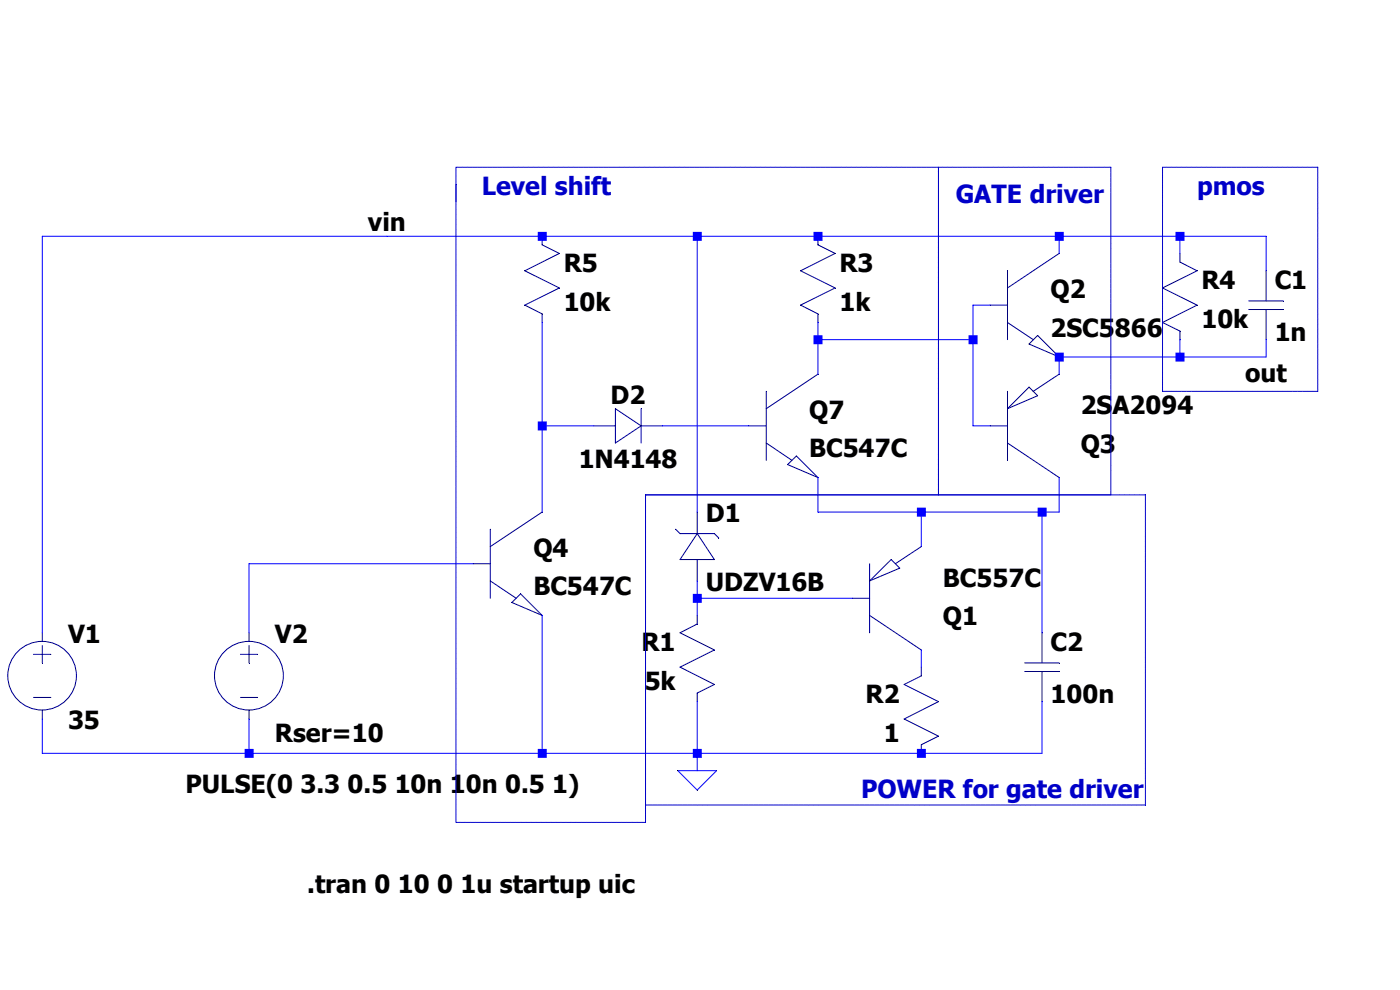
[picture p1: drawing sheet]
<svg xmlns="http://www.w3.org/2000/svg" width="297mm" height="210mm" viewBox="0 0 297 210" stroke-linecap="round" stroke-linejoin="round" font-family="sans-serif">
<path d="M190.9 120.5l-6.4 2.7" fill="none" stroke="#00007f" stroke-width=".21"/>
<path d="M189.1 118.7l1.8 1.8" fill="none" stroke="#00007f" stroke-width=".21"/>
<path d="M189.1 118.7l-4.6 4.5" fill="none" stroke="#00007f" stroke-width=".21"/>
<path d="M195.5 116l-5.6 3.6" fill="none" stroke="#00007f" stroke-width=".21"/>
<path d="M184.5 119.6v14.6" fill="none" stroke="#00007f" stroke-width=".21"/>
<path d="M184.5 130.6l11 7.3" fill="none" stroke="#00007f" stroke-width=".21"/>
<path d="M180.8 126.9h3.7" fill="none" stroke="#00007f" stroke-width=".21"/>
<path d="M143.3 112.3l1 .9" fill="none" stroke="#00007f" stroke-width=".21"/>
<path d="M151.6 113.2l.9 .9" fill="none" stroke="#00007f" stroke-width=".21"/>
<path d="M144.3 113.2h7.3" fill="none" stroke="#00007f" stroke-width=".21"/>
<path d="M144.3 118.7h7.3" fill="none" stroke="#00007f" stroke-width=".21"/>
<path d="M147.9 113.2l3.7 5.5" fill="none" stroke="#00007f" stroke-width=".21"/>
<path d="M147.9 113.2l-3.6 5.5" fill="none" stroke="#00007f" stroke-width=".21"/>
<path d="M147.9 118.7v4.5" fill="none" stroke="#00007f" stroke-width=".21"/>
<path d="M147.9 108.6v4.6" fill="none" stroke="#00007f" stroke-width=".21"/>
<path d="M147.9 147v1.8" fill="none" stroke="#00007f" stroke-width=".21"/>
<path d="M151.6 145.2l-3.7 1.8" fill="none" stroke="#00007f" stroke-width=".21"/>
<path d="M144.3 141.5l7.3 3.7" fill="none" stroke="#00007f" stroke-width=".21"/>
<path d="M151.6 137.9l-7.3 3.6" fill="none" stroke="#00007f" stroke-width=".21"/>
<path d="M144.3 134.2l7.3 3.7" fill="none" stroke="#00007f" stroke-width=".21"/>
<path d="M147.9 130.6v1.8" fill="none" stroke="#00007f" stroke-width=".21"/>
<path d="M147.9 132.4l-3.6 1.8" fill="none" stroke="#00007f" stroke-width=".21"/>
<path d="M195.5 158v1.8" fill="none" stroke="#00007f" stroke-width=".21"/>
<path d="M199.1 156.2l-3.6 1.8" fill="none" stroke="#00007f" stroke-width=".21"/>
<path d="M191.8 152.5l7.3 3.7" fill="none" stroke="#00007f" stroke-width=".21"/>
<path d="M199.1 148.8l-7.3 3.7" fill="none" stroke="#00007f" stroke-width=".21"/>
<path d="M191.8 145.2l7.3 3.6" fill="none" stroke="#00007f" stroke-width=".21"/>
<path d="M195.5 141.5v1.9" fill="none" stroke="#00007f" stroke-width=".21"/>
<path d="M195.5 143.4l-3.7 1.8" fill="none" stroke="#00007f" stroke-width=".21"/>
<path d="M7.1 138.8h3.7" fill="none" stroke="#00007f" stroke-width=".21"/>
<path d="M7.1 148h3.7" fill="none" stroke="#00007f" stroke-width=".21"/>
<path d="M9 136.9v3.7" fill="none" stroke="#00007f" stroke-width=".21"/>
<path d="M9 150.7v1.8" fill="none" stroke="#00007f" stroke-width=".21"/>
<path d="M9 134.2v1.9" fill="none" stroke="#00007f" stroke-width=".21"/>
<g fill="none" stroke="#00007f" stroke-width=".21">
<path d="M220.1 71.2l-1.8 1.8"/>
<circle cx="8.9" cy="143.3" r="7.3"/>
</g>
<path d="M220.1 71.2l4.6 4.5" fill="none" stroke="#00007f" stroke-width=".21"/>
<path d="M218.3 73l6.4 2.7" fill="none" stroke="#00007f" stroke-width=".21"/>
<path d="M213.7 68.4l5.5 3.7" fill="none" stroke="#00007f" stroke-width=".21"/>
<path d="M213.7 57.4v14.7" fill="none" stroke="#00007f" stroke-width=".21"/>
<path d="M224.7 53.8l-11 7.3" fill="none" stroke="#00007f" stroke-width=".21"/>
<path d="M210.1 64.7h3.6" fill="none" stroke="#00007f" stroke-width=".21"/>
<path d="M220.1 83.9l-6.4 2.8" fill="none" stroke="#00007f" stroke-width=".21"/>
<path d="M218.3 82.1l1.8 1.8" fill="none" stroke="#00007f" stroke-width=".21"/>
<path d="M218.3 82.1l-4.6 4.6" fill="none" stroke="#00007f" stroke-width=".21"/>
<path d="M224.7 79.4l-5.5 3.6" fill="none" stroke="#00007f" stroke-width=".21"/>
<path d="M213.7 83v14.7" fill="none" stroke="#00007f" stroke-width=".21"/>
<path d="M213.7 94l11 7.3" fill="none" stroke="#00007f" stroke-width=".21"/>
<path d="M210.1 90.3h3.6" fill="none" stroke="#00007f" stroke-width=".21"/>
<path d="M51 138.8h3.7" fill="none" stroke="#00007f" stroke-width=".21"/>
<path d="M51 148h3.7" fill="none" stroke="#00007f" stroke-width=".21"/>
<path d="M52.8 136.9v3.7" fill="none" stroke="#00007f" stroke-width=".21"/>
<path d="M52.8 150.7v1.8" fill="none" stroke="#00007f" stroke-width=".21"/>
<path d="M52.8 134.2v1.9" fill="none" stroke="#00007f" stroke-width=".21"/>
<g fill="none" stroke="#00007f" stroke-width=".21">
<path d="M173.5 66.6v1.8"/>
<circle cx="52.8" cy="143.3" r="7.3"/>
</g>
<path d="M169.8 64.7l3.7 1.9" fill="none" stroke="#00007f" stroke-width=".21"/>
<path d="M177.2 61.1l-7.4 3.6" fill="none" stroke="#00007f" stroke-width=".21"/>
<path d="M169.8 57.4l7.4 3.7" fill="none" stroke="#00007f" stroke-width=".21"/>
<path d="M177.2 53.8l-7.4 3.6" fill="none" stroke="#00007f" stroke-width=".21"/>
<path d="M173.5 50.1v1.8" fill="none" stroke="#00007f" stroke-width=".21"/>
<path d="M173.5 51.9l3.7 1.9" fill="none" stroke="#00007f" stroke-width=".21"/>
<path d="M250.3 70.2v1.9" fill="none" stroke="#00007f" stroke-width=".21"/>
<path d="M246.6 68.4l3.7 1.8" fill="none" stroke="#00007f" stroke-width=".21"/>
<path d="M254 64.7l-7.4 3.7" fill="none" stroke="#00007f" stroke-width=".21"/>
<path d="M246.6 61.1l7.4 3.6" fill="none" stroke="#00007f" stroke-width=".21"/>
<path d="M254 57.4l-7.4 3.7" fill="none" stroke="#00007f" stroke-width=".21"/>
<path d="M250.3 53.8v1.8" fill="none" stroke="#00007f" stroke-width=".21"/>
<path d="M250.3 55.6l3.7 1.8" fill="none" stroke="#00007f" stroke-width=".21"/>
<path d="M169 96.7l-1.9 1.9" fill="none" stroke="#00007f" stroke-width=".21"/>
<path d="M169 96.7l4.5 4.6" fill="none" stroke="#00007f" stroke-width=".21"/>
<path d="M167.1 98.6l6.4 2.7" fill="none" stroke="#00007f" stroke-width=".21"/>
<path d="M162.6 94l5.4 3.7" fill="none" stroke="#00007f" stroke-width=".21"/>
<path d="M162.6 83v14.7" fill="none" stroke="#00007f" stroke-width=".21"/>
<path d="M173.5 79.4l-10.9 7.3" fill="none" stroke="#00007f" stroke-width=".21"/>
<path d="M158.9 90.3h3.7" fill="none" stroke="#00007f" stroke-width=".21"/>
<path d="M115 66.6v1.8" fill="none" stroke="#00007f" stroke-width=".21"/>
<path d="M111.3 64.7l3.7 1.9" fill="none" stroke="#00007f" stroke-width=".21"/>
<path d="M118.7 61.1l-7.4 3.6" fill="none" stroke="#00007f" stroke-width=".21"/>
<path d="M111.3 57.4l7.4 3.7" fill="none" stroke="#00007f" stroke-width=".21"/>
<path d="M118.7 53.8l-7.4 3.6" fill="none" stroke="#00007f" stroke-width=".21"/>
<path d="M115 50.1v1.8" fill="none" stroke="#00007f" stroke-width=".21"/>
<path d="M115 51.9l3.7 1.9" fill="none" stroke="#00007f" stroke-width=".21"/>
<path d="M110.4 126l-1.8 1.8" fill="none" stroke="#00007f" stroke-width=".21"/>
<path d="M110.4 126l4.6 4.6" fill="none" stroke="#00007f" stroke-width=".21"/>
<path d="M108.6 127.8l6.4 2.8" fill="none" stroke="#00007f" stroke-width=".21"/>
<path d="M104 123.2l5.5 3.7" fill="none" stroke="#00007f" stroke-width=".21"/>
<path d="M104 112.3v14.6" fill="none" stroke="#00007f" stroke-width=".21"/>
<path d="M115 108.6l-11 7.4" fill="none" stroke="#00007f" stroke-width=".21"/>
<path d="M100.4 119.6h3.6" fill="none" stroke="#00007f" stroke-width=".21"/>
<path d="M268.6 65.7v6.4" fill="none" stroke="#00007f" stroke-width=".21"/>
<path d="M268.6 57.4v6.4" fill="none" stroke="#00007f" stroke-width=".21"/>
<path d="M264.9 63.8h7.3" fill="none" stroke="#00007f" stroke-width=".21"/>
<path d="M264.9 65.7h7.3" fill="none" stroke="#00007f" stroke-width=".21"/>
<path d="M221.1 142.5v6.3" fill="none" stroke="#00007f" stroke-width=".21"/>
<path d="M221.1 134.2v6.4" fill="none" stroke="#00007f" stroke-width=".21"/>
<path d="M217.4 140.6h7.3" fill="none" stroke="#00007f" stroke-width=".21"/>
<path d="M217.4 142.5h7.3" fill="none" stroke="#00007f" stroke-width=".21"/>
<path d="M136 86.7v7.3" fill="none" stroke="#00007f" stroke-width=".21"/>
<path d="M130.6 86.7v7.3" fill="none" stroke="#00007f" stroke-width=".21"/>
<path d="M130.6 86.7l5.4 3.6" fill="none" stroke="#00007f" stroke-width=".21"/>
<path d="M136 90.3l-5.4 3.7" fill="none" stroke="#00007f" stroke-width=".21"/>
<path d="M126 90.3h4.6" fill="none" stroke="#00007f" stroke-width=".21"/>
<path d="M136 90.3h4.6" fill="none" stroke="#00007f" stroke-width=".21"/>
<path d="M9 50.1h73.1M143.8 163.5h8.2l-4.1 4.1z" fill="none" stroke="#00f" stroke-width=".21"/>
<path d="M82.1 50.1h32.9" fill="none" stroke="#00f" stroke-width=".21"/>
<path d="M115 50.1h32.9" fill="none" stroke="#00f" stroke-width=".21"/>
<path d="M147.9 50.1h25.6" fill="none" stroke="#00f" stroke-width=".21"/>
<path d="M173.5 50.1h51.2" fill="none" stroke="#00f" stroke-width=".21"/>
<path d="M224.7 50.1h25.6" fill="none" stroke="#00f" stroke-width=".21"/>
<path d="M250.3 50.1h18.3" fill="none" stroke="#00f" stroke-width=".21"/>
<path d="M224.7 50.1v3.7" fill="none" stroke="#00f" stroke-width=".21"/>
<path d="M250.3 50.1v3.7" fill="none" stroke="#00f" stroke-width=".21"/>
<path d="M268.6 50.1v7.3" fill="none" stroke="#00f" stroke-width=".21"/>
<path d="M206.4 64.7h3.7" fill="none" stroke="#00f" stroke-width=".21"/>
<path d="M173.5 68.4v3.7" fill="none" stroke="#00f" stroke-width=".21"/>
<path d="M206.4 64.7v7.4" fill="none" stroke="#00f" stroke-width=".21"/>
<path d="M173.5 72.1h32.9" fill="none" stroke="#00f" stroke-width=".21"/>
<path d="M250.3 72.1v3.6" fill="none" stroke="#00f" stroke-width=".21"/>
<path d="M224.7 75.7h25.6" fill="none" stroke="#00f" stroke-width=".21"/>
<path d="M268.6 72.1v3.6" fill="none" stroke="#00f" stroke-width=".21"/>
<path d="M250.3 75.7h18.3" fill="none" stroke="#00f" stroke-width=".21"/>
<path d="M173.5 72.1v7.3" fill="none" stroke="#00f" stroke-width=".21"/>
<path d="M224.7 75.7v3.7" fill="none" stroke="#00f" stroke-width=".21"/>
<path d="M115 68.4v21.9" fill="none" stroke="#00f" stroke-width=".21"/>
<path d="M115 90.3h11" fill="none" stroke="#00f" stroke-width=".21"/>
<path d="M140.6 90.3h18.3" fill="none" stroke="#00f" stroke-width=".21"/>
<path d="M206.4 72.1v18.2" fill="none" stroke="#00f" stroke-width=".21"/>
<path d="M206.4 90.3h3.7" fill="none" stroke="#00f" stroke-width=".21"/>
<path d="M115 90.3v18.3" fill="none" stroke="#00f" stroke-width=".21"/>
<path d="M147.9 50.1v58.5" fill="none" stroke="#00f" stroke-width=".21"/>
<path d="M173.5 101.3v7.3" fill="none" stroke="#00f" stroke-width=".21"/>
<path d="M173.5 108.6h22" fill="none" stroke="#00f" stroke-width=".21"/>
<path d="M195.5 108.6h25.6" fill="none" stroke="#00f" stroke-width=".21"/>
<path d="M224.7 101.3v7.3" fill="none" stroke="#00f" stroke-width=".21"/>
<path d="M221.1 108.6h3.6" fill="none" stroke="#00f" stroke-width=".21"/>
<path d="M195.5 108.6v7.4" fill="none" stroke="#00f" stroke-width=".21"/>
<path d="M52.8 119.6h47.6" fill="none" stroke="#00f" stroke-width=".21"/>
<path d="M147.9 123.2v3.7" fill="none" stroke="#00f" stroke-width=".21"/>
<path d="M147.9 126.9h32.9" fill="none" stroke="#00f" stroke-width=".21"/>
<path d="M147.9 126.9v3.7" fill="none" stroke="#00f" stroke-width=".21"/>
<path d="M9 50.1v84.1" fill="none" stroke="#00f" stroke-width=".21"/>
<path d="M52.8 119.6v14.6" fill="none" stroke="#00f" stroke-width=".21"/>
<path d="M221.1 108.6v25.6" fill="none" stroke="#00f" stroke-width=".21"/>
<path d="M195.5 137.9v3.6" fill="none" stroke="#00f" stroke-width=".21"/>
<path d="M9 152.5v7.3" fill="none" stroke="#00f" stroke-width=".21"/>
<path d="M52.8 152.5v7.3" fill="none" stroke="#00f" stroke-width=".21"/>
<path d="M9 159.8h43.8" fill="none" stroke="#00f" stroke-width=".21"/>
<path d="M115 130.6v29.2" fill="none" stroke="#00f" stroke-width=".21"/>
<path d="M52.8 159.8h62.2" fill="none" stroke="#00f" stroke-width=".21"/>
<path d="M147.9 148.8v11" fill="none" stroke="#00f" stroke-width=".21"/>
<path d="M115 159.8h32.9" fill="none" stroke="#00f" stroke-width=".21"/>
<path d="M147.9 159.8h47.6" fill="none" stroke="#00f" stroke-width=".21"/>
<path d="M221.1 148.8v11" fill="none" stroke="#00f" stroke-width=".21"/>
<path d="M195.5 159.8h25.6" fill="none" stroke="#00f" stroke-width=".21"/>
<path d="M147.9 159.8v3.7" fill="none" stroke="#00f" stroke-width=".21"/>
<g fill="#00f">
<path d="M51.9 158.9h1.9v1.9h-1.9zM114.1 49.2h1.9v1.9h-1.9zM114.1 89.4h1.9v1.9h-1.9zM114.1 158.9h1.9v1.9h-1.9zM147 49.2h1.9v1.9h-1.9zM147 126h1.9v1.9h-1.9z" fill-rule="evenodd"/>
<path d="M147 158.9h1.9v1.9h-1.9zM172.6 49.2h1.9v1.9h-1.9zM172.6 71.1h1.9v1.9h-1.9zM194.5 107.7h1.9v1.9h-1.9zM194.5 158.9h1.9v1.9h-1.9zM205.5 71.1h1.9v1.9h-1.9zM220.1 107.7h1.9v1.9h-1.9zM223.8 49.2h1.9v1.9h-1.9zM223.8 74.8h1.9v1.9h-1.9zM249.4 49.2h1.9v1.9h-1.9zM249.4 74.8h1.9v1.9h-1.9z" fill-rule="evenodd"/>
</g>
<path d="M96.7 39.2v135.3" fill="none" stroke="#0000c8" stroke-width=".21"/>
<path d="M96.7 174.5h40.2" fill="none" stroke="#0000c8" stroke-width=".21"/>
<path d="M136.9 105v69.5" fill="none" stroke="#0000c8" stroke-width=".21"/>
<path d="M136.9 105h62.2" fill="none" stroke="#0000c8" stroke-width=".21"/>
<path d="M199.1 35.5v69.5" fill="none" stroke="#0000c8" stroke-width=".21"/>
<path d="M96.7 35.5h102.4" fill="none" stroke="#0000c8" stroke-width=".21"/>
<path d="M96.7 35.5v3.7" fill="none" stroke="#0000c8" stroke-width=".21"/>
<path d="M96.7 39.2v3.6" fill="none" stroke="#0000c8" stroke-width=".21"/>
<path d="M136.9 170.8h106.1" fill="none" stroke="#0000c8" stroke-width=".21"/>
<path d="M136.9 105v65.8" fill="none" stroke="#0000c8" stroke-width=".21"/>
<path d="M136.9 105h106.1" fill="none" stroke="#0000c8" stroke-width=".21"/>
<path d="M243 105v65.8" fill="none" stroke="#0000c8" stroke-width=".21"/>
<path d="M199.1 105h36.6" fill="none" stroke="#0000c8" stroke-width=".21"/>
<path d="M199.1 35.5v69.5" fill="none" stroke="#0000c8" stroke-width=".21"/>
<path d="M199.1 35.5h36.6" fill="none" stroke="#0000c8" stroke-width=".21"/>
<path d="M235.7 35.5v69.5" fill="none" stroke="#0000c8" stroke-width=".21"/>
<path d="M246.6 83h33" fill="none" stroke="#0000c8" stroke-width=".21"/>
<path d="M246.6 35.5v47.5" fill="none" stroke="#0000c8" stroke-width=".21"/>
<path d="M246.6 35.5h33" fill="none" stroke="#0000c8" stroke-width=".21"/>
<path d="M279.6 35.5v47.5" fill="none" stroke="#0000c8" stroke-width=".21"/>
<g font-size="5.3" fill="#0000c8">
<text x="102.2" y="41.3">Level shift</text>
<text x="254" y="41.3">pmos</text>
<text x="202.8" y="43.1">GATE driver</text>
<text x="182.7" y="169.2">POWER for gate driver</text>
</g>
<g font-size="5.3">
<text x="78.1" y="49">vin</text>
<text x="119.6" y="57.7">R5</text>
<text x="178.1" y="57.7">R3</text>
<text x="119.6" y="66">10k</text>
<text x="178.1" y="66">1k</text>
<text x="222.9" y="63.2">Q2</text>
<text x="254.9" y="61.4">R4</text>
<text x="270.4" y="61.4">C1</text>
<text x="222.9" y="71.4">2SC5866</text>
<text x="254.9" y="69.6">10k</text>
<text x="270.4" y="72.3">1n</text>
<text x="264.2" y="81">out</text>
<text x="129.5" y="85.6">D2</text>
<text x="171.7" y="88.8">Q7</text>
<text x="229.3" y="87.9">2SA2094</text>
<text x="122.8" y="99.3">1N4148</text>
<text x="171.7" y="97">BC547C</text>
<text x="229.3" y="96.1">Q3</text>
<text x="149.7" y="110.7">D1</text>
<text x="113.2" y="118.1">Q4</text>
<text x="149.7" y="125.3">UDZV16B</text>
<text x="200" y="124.5">BC557C</text>
<text x="113.2" y="126.3">BC547C</text>
<text x="14.4" y="136.4">V1</text>
<text x="58.3" y="136.4">V2</text>
<text x="200" y="132.7">Q1</text>
<text x="136.1" y="138.2">R1</text>
<text x="222.9" y="138.2">C2</text>
<text x="136.8" y="146.4">5k</text>
<text x="183.6" y="149.1">R2</text>
<text x="222.9" y="149.1">100n</text>
<text x="14.4" y="154.6">35</text>
<text x="58.3" y="157.4">Rser=10</text>
<text x="187.5" y="157.4">1</text>
<text x="39.4" y="168.3">PULSE(0 3.3 0.5 10n 10n 0.5 1)</text>
<text x="65.2" y="189.4">.tran 0 10 0 1u startup uic</text>
</g>
</svg>
